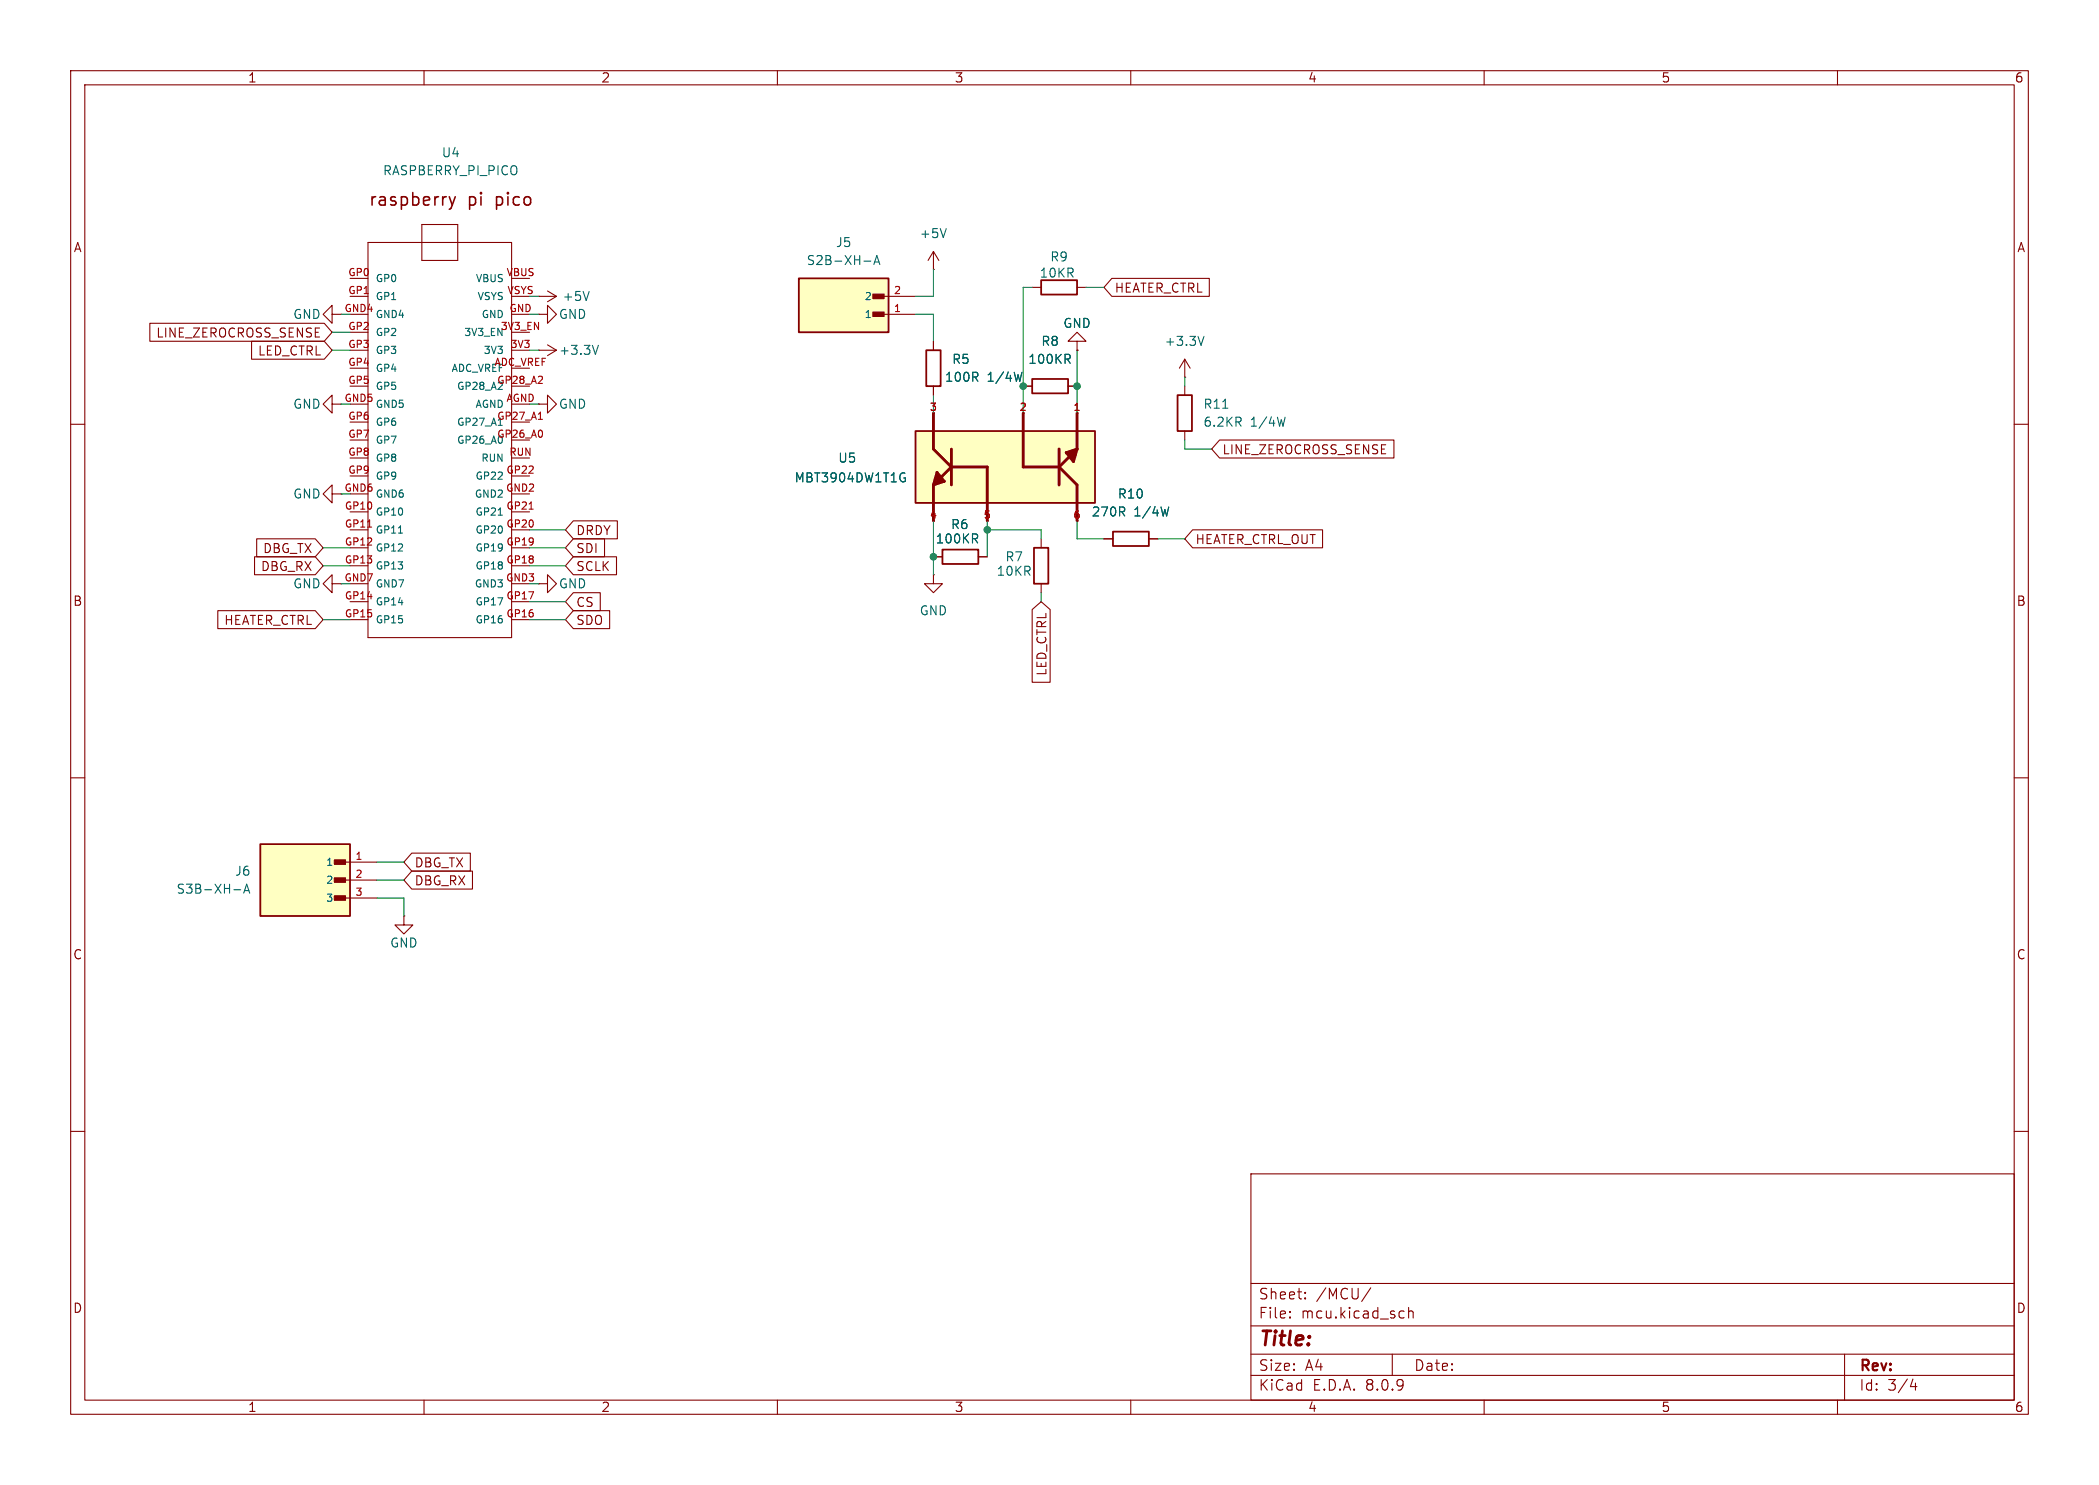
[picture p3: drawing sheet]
<svg xmlns="http://www.w3.org/2000/svg" width="297mm" height="210mm" viewBox="0 0 297 210" stroke-linecap="round" stroke-linejoin="round" font-family="sans-serif">
<g fill="none" stroke="#840000" stroke-width=".15">
<path d="M10 10h277v190h-277zM12 12h273v186h-273zM60 10v2M110 10v2M160 10v2M210 10v2M260 10v2M49.5 39.4h2.6M52.1 34.3h20.3v55.9h-20.3zM59.7 31.8h5.1v5h-5.1zM72.4 39.4h2.5M47 44.5v-1.3l-1.3 1.3 1.3 1.2v-1.2h1.3"/>
<path d="M47 57.2v-1.3l-1.3 1.3 1.3 1.2v-1.2h1.3M49.5 41.9h2.6M49.5 49.5h2.6M49.5 47h2.6M49.5 52.1h2.6M49.5 57.2h2.6M49.5 44.5h2.6M49.5 59.7h2.6M49.5 54.6h2.6M72.4 41.9h2.5M72.4 49.5h2.5M72.4 47h2.5"/>
<path d="M72.4 52.1h2.5M72.4 57.2h2.5M72.4 44.5h2.5M72.4 59.7h2.5M72.4 54.6h2.5M76.2 44.5h1.3v-1.3l1.2 1.3-1.2 1.2v-1.2M76.2 44.5h.1M76.2 41.9h.1M76.2 49.5h.1M76.2 41.9h2.5M76.2 49.5h2.5M77.5 41.1l1.2 .8"/>
<path d="M77.5 48.8l1.2 .7M78.7 41.9l-1.2 .8M78.7 49.5l-1.2 .8M132.1 48.3v1.2M132.1 54.6v1.3M144.8 54.6h1.2M151.1 54.6h1.3M152.4 48.3h1.3l-1.3-1.3-1.3 1.3h1.3v1.2M152.4 49.5h.1M10 60h2M47 69.9v-1.3l-1.3 1.3 1.3 1.2v-1.2h1.3M49.5 69.9h2.6"/>
<path d="M49.5 72.4h2.6M49.5 74.9h2.6M49.5 77.5h2.6M49.5 67.3h2.6M49.5 62.2h2.6M49.5 64.8h2.6M72.4 69.9h2.5M72.4 72.4h2.5M72.4 74.9h2.5M72.4 77.5h2.5M72.4 67.3h2.5M72.4 62.2h2.5"/>
<path d="M72.4 64.8h2.5M285 60h2M47 82.6v-1.3l-1.3 1.3 1.3 1.2v-1.2h1.3M49.5 82.6h2.6M49.5 80h2.6M49.5 85.1h2.6M49.5 87.6h2.6M72.4 82.6h2.5M72.4 80h2.5M72.4 85.1h2.5M72.4 87.6h2.5M76.2 82.6h1.3v-1.3l1.2 1.3-1.2 1.2v-1.2"/>
<path d="M76.2 82.6h.1M10 110h2M285 110h2M10 160h2M177 166h108v32h-108zM285 160h2M60 198v2M110 198v2M160 198v2M177 194.5h108M177 191.5h108M177 187.5h108"/>
<path d="M177 181.5h108M182.5 186.3h.1l-.1 .1M182.5 186.3v.1M182.5 185.5v.1M182.5 185.5h.1l-.1 .1M184.7 183.6v.1M184.7 183.6h-.1l.1 .1M184.7 182.8v.1M184.7 182.8h-.1l.1 .1M194 182.1l-1.3 2M197 191.5v3M198.2 185.4l.5 .1"/>
<path d="M198.7 186.3l-.5 .1M199.3 185.5a.37 .37 0 0 1 .7 .1v.8M199.3 184.9v1.5M210 198v2M260 198v2M261 191.5v6.5M270.7 195l-.4 1.1h.9M271 195.6v1"/>
</g>
<path d="M83.4 41.2l-.5 1.3M84.7 48.8l-.5 1.3M144.6 52.6l-.3 1.3M151 50.8l.4 .6M151.3 50.2l.1 .2-.1 .3M56.4 75.4h.6M70.5 72.9h.6M70.5 60.2h.6" fill="none" stroke="#006464" stroke-width=".15"/>
<path d="M63.6 27.8l.4 1.2M64 29l-.2 .4-.2 .2M64.4 27.8l-.4 1.2" fill="none" stroke="#840000" stroke-width=".22"/>
<path d="M76.2 59.3h.6M52 74.5h.6M74.9 72h.5" fill="none" stroke="#a90000" stroke-width=".15"/>
<path d="M131.1 49.5h2v5.1h-2zM146 53.6h5.1v2h-5.1z" fill="none" stroke="#840000" stroke-width=".25"/>
<path d="M129.5 61h25.4v10.1h-25.4z" fill="#ffffc2"/>
<path d="M129.5 61h25.4v10.1h-25.4zM146.3 77.5h2v5.1h-2z" fill="none" stroke="#840000" stroke-width=".25"/>
<g fill="none" stroke="#840000" stroke-width=".41">
<path d="M132.1 58.4v5.1l2.5 2.5M144.8 58.4v7.6h5.1M152.4 58.4v5.1M132.1 68.6v5.1M132.8 67.6l-.2-.3-.3 .5 .3-.2 .2 .5 .3-.3v.3h.5M133.6 68.1l-1.5 .5M133.6 68.1l-1-1.3-.5 1.8M134.6 66l-2.5 2.6M134.6 63.5v5.1M134.6 66h5.1v7.7M149.9 63.5v5.1M149.9 66l2.5 2.6v5.1"/>
<path d="M150.9 64h.5v.3l.2-.3 .3 .5 .2-.2-.2 .5-.3-.3M152.4 63.5l-2.5 2.5M152.4 63.5l-.5 1.8-1-1.3M152.4 63.5l-1.5 .5"/>
</g>
<path d="M127.7 66.9h.3M127.9 67.6h.2v.4l-.2 .1" fill="none" stroke="#006464" stroke-width=".15"/>
<path d="M147.3 76.2v1.3M132.1 81.3v1.3h1.2l-1.2 1.2-1.3-1.2h1.3M132.1 81.3h.1M147.3 82.6v1.2" fill="none" stroke="#840000" stroke-width=".15"/>
<path d="M113 39.4h12.7v7.6h-12.7z" fill="#ffffc2"/>
<path d="M113 39.4h12.7v7.6h-12.7zM147.3 39.6h5.1v2.1h-5.1zM166.6 55.9h2.1v5.1h-2.1zM157.5 75.2h5.1v2h-5.1z" fill="none" stroke="#840000" stroke-width=".25"/>
<g fill="#840000" stroke="#840000" stroke-width=".15">
<path d="M123.5 41.6h1.6v.6h-1.6z"/>
<path d="M123.5 44.1h1.6v.7h-1.6z"/>
</g>
<g fill="none" stroke="#840000" stroke-width=".15">
<path d="M132.1 38.1h.1M132.1 35.6l-.8 1.2M132.1 35.6v2.5M132.1 35.6l.7 1.2M76.2 57.2h1.3v-1.3l1.2 1.3-1.2 1.2v-1.2M76.2 57.2h.1M124.5 44.5h5M124.5 41.9h5M146 40.6h1.3M152.4 40.6h1.3M167.6 53.3h.1M167.6 50.8l-.7 1.3"/>
<path d="M167.6 50.8v2.5M167.6 54.6v1.3M167.6 50.8l.8 1.3M156.2 76.2h1.3M162.6 76.2h1.2M167.6 61v1.2"/>
</g>
<path d="M122.3 36.9h.9M123.6 37.4l.5-1.3 .4 1.3M123.8 37h.6M133.9 32.3l-.4 1.3M170.4 47.6l-.5 1.2M173 57.7h.7M181.8 59l-.3 1.3M165.4 71.7l-.3 1.3" fill="none" stroke="#006464" stroke-width=".15"/>
<path d="M36.8 119.4h12.7v10.1h-12.7z" fill="#ffffc2"/>
<path d="M133.3 77.7h5.1v2.1h-5.1zM36.8 119.4h12.7v10.1h-12.7z" fill="none" stroke="#840000" stroke-width=".25"/>
<g fill="#840000" stroke="#840000" stroke-width=".15">
<path d="M47.3 126.7h1.6v.6h-1.6z"/>
<path d="M47.3 124.1h1.6v.7h-1.6z"/>
<path d="M47.3 121.6h1.6v.6h-1.6z"/>
</g>
<g fill="none" stroke="#840000" stroke-width=".15">
<path d="M157.3 39.4h13.8v2.5h-13.8l-1.1-1.3zM21.2 45.7h24.7l1.1 1.3-1.1 1.3h-24.7zM35.6 48.3h10.3l1.1 1.2-1.1 1.3h-10.3zM132.1 48.3v1.2M132.1 54.6v1.3M144.8 54.6h1.2M151.1 54.6h1.3M152.4 49.5h.1M36 78.7h8.6l1.1 1.3-1.1 1.3h-8.6zM36.3 76.2h8.3l1.1 1.3-1.1 1.2h-8.3zM81.1 76.2h4.4v2.5h-4.4l-1.1-1.2zM81.1 78.7h6.1v2.6h-6.1l-1.1-1.3z"/>
<path d="M81.1 73.7h6.3v2.5h-6.3l-1.1-1.3zM132.1 78.7h1.2M138.4 78.7h1.3M156.2 76.2h1.3M162.6 76.2h1.2M168.8 74.9h18.3v2.6h-18.3l-1.2-1.3zM172.6 62.2h24.6v2.6h-24.6l-1.2-1.3zM30.8 86.4h13.8l1.1 1.2-1.1 1.3h-13.8zM81.1 83.8h3.8v2.6h-3.8l-1.1-1.3zM81.1 86.4h5.2v2.5h-5.2l-1.1-1.3zM146 86.2l1.3-1.1 1.3 1.1v10.3h-2.6zM48.3 121.9h5"/>
<path d="M48.3 124.5h5M48.3 127h5M57.1 129.5v1.3h1.3l-1.3 1.3-1.2-1.3h1.2M57.1 129.5h.1M58.3 120.6h8.3v2.6h-8.3l-1.2-1.3zM58.3 123.2h8.6v2.5h-8.6l-1.2-1.2z"/>
</g>
<path d="M144.6 52.6l-.3 1.3M151 50.8l.4 .6M151.3 50.2l.1 .2-.1 .3M127.7 66.9h.3M127.9 67.6h.2v.4l-.2 .1M137.9 76.2l.4 .6M138.2 75.6l.1 .2-.1 .3M165.4 71.7l-.3 1.3M33.1 125.8h1M34.5 126.3l.4-1.3 .4 1.3M34.6 125.9h.6" fill="none" stroke="#006464" stroke-width=".15"/>
<g fill="none" stroke="#009600" stroke-width=".15">
<path d="M132.1 38.1v3.8h-2.6M47 49.5h2.5M47 47h2.5M74.9 41.9h1.3M74.9 44.5h1.3M74.9 57.2h1.3M74.9 49.5h1.3M129.5 44.5h2.6v3.8M132.1 55.9v2.5M146 40.6h-1.2v17.8M152.4 49.5v8.9M153.7 40.6h2.5"/>
<path d="M167.6 53.3v1.3M45.7 77.5h3.8M74.9 74.9h5.1M74.9 77.5h5.1M132.1 73.7v7.6M139.7 74.9h7.6v1.3M139.7 73.7v5M152.4 73.7v2.5h3.8M163.8 76.2h3.8M167.6 62.2v1.3h3.8M45.7 80h3.8M45.7 87.6h3.8"/>
<path d="M74.9 80h5.1M74.9 85.1h5.1M74.9 82.6h1.3M74.9 87.6h5.1M147.3 83.8v1.3M53.3 121.9h3.8M53.3 127h3.8v2.5M53.3 124.5h3.8"/>
</g>
<g fill="#009600" stroke="#009600" stroke-width=".15">
<circle cx="144.8" cy="54.6" r=".46"/>
<circle cx="132.1" cy="78.7" r=".46"/>
<circle cx="139.7" cy="74.9" r=".46"/>
<circle cx="152.4" cy="54.6" r=".46"/>
</g>
<text font-size="2.8" fill="#840000" x="178" y="190.9">Title:</text>
<g font-size="2.5" fill="#840000">
<text x="52.1" y="29.4">raspberry</text>
<text x="66.2" y="29.4">pi</text>
<text x="70.3" y="29.4">pico</text>
</g>
<g font-size="2.1" fill="#840000">
<text x="178" y="184">Sheet:</text>
<text x="186.2" y="184">/MCU/</text>
<text x="178" y="186.7">File:</text>
<text x="184.1" y="186.7">mcu.kicad_sch</text>
<text x="178" y="196.9">KiCad</text>
<text x="178" y="194.1">Size:</text>
<text x="184.7" y="194.1">A4</text>
<text x="185.7" y="196.9">E.D.A.</text>
<text x="193.3" y="196.9">8.0.9</text>
<text x="200" y="194.1">Date:</text>
<text x="263" y="194.3">Rev:</text>
<text x="263" y="196.9">Id:</text>
<text x="267.1" y="196.9">3/4</text>
</g>
<g font-size="1.8" fill="#840000">
<text x="35" y="11.9">1</text>
<text x="85" y="11.9">2</text>
<text x="135" y="11.9">3</text>
<text x="185" y="11.9">4</text>
<text x="235" y="11.9">5</text>
<text x="285" y="11.9">6</text>
<text x="10.3" y="35.9">A</text>
<text x="285.3" y="35.9">A</text>
<text x="157.6" y="41.6">HEATER_CTRL</text>
<text x="22" y="47.9">LINE_ZEROCROSS_SENSE</text>
<text x="36.4" y="50.5">LED_CTRL</text>
<text x="172.9" y="64.5">LINE_ZEROCROSS_SENSE</text>
<text x="81.4" y="75.9">DRDY</text>
<text x="169.1" y="77.2">HEATER_CTRL_OUT</text>
<text x="36.8" y="81">DBG_RX</text>
<text x="37.1" y="78.4">DBG_TX</text>
<text x="81.4" y="78.4">SDI</text>
<text x="81.4" y="81">SCLK</text>
<text x="10.3" y="85.9">B</text>
<text x="31.6" y="88.6">HEATER_CTRL</text>
<text x="81.4" y="86">CS</text>
<text x="81.4" y="88.6">SDO</text>
<text x="285.3" y="85.9">B</text>
<text x="148.3" y="95.7" transform="rotate(-90 148.3 95.7)">LED_CTRL</text>
<text x="58.6" y="122.9">DBG_TX</text>
<text x="58.6" y="125.4">DBG_RX</text>
<text x="10.3" y="135.9">C</text>
<text x="285.3" y="135.9">C</text>
<text x="10.3" y="185.9">D</text>
<text x="285.3" y="185.9">D</text>
<text x="35" y="199.9">1</text>
<text x="85" y="199.9">2</text>
<text x="135" y="199.9">3</text>
<text x="185" y="199.9">4</text>
<text x="235" y="199.9">5</text>
<text x="285" y="199.9">6</text>
</g>
<g font-size="1.8" fill="#006464">
<text x="62.4" y="22.5">U4</text>
<text x="54.1" y="25">RASPBERRY_PI_PICO</text>
<text x="118.2" y="35.2">J5</text>
<text x="130" y="33.9">+5V</text>
<text x="114" y="37.7">S2B-XH-A</text>
<text x="147" y="39.5">10KR</text>
<text x="148.5" y="37.2">R9</text>
<text x="41.4" y="45.3">GND</text>
<text x="79" y="45.3">GND</text>
<text x="79.5" y="42.8">+5V</text>
<text x="150.4" y="46.6">GND</text>
<text x="79" y="50.4">+3.3V</text>
<text x="134.6" y="51.7">R5</text>
<text x="145.4" y="51.7">100KR</text>
<text x="147.2" y="49.1">R8</text>
<text x="164.7" y="49.1">+3.3V</text>
<text x="41.4" y="58">GND</text>
<text x="79" y="58">GND</text>
<text x="133.6" y="54.2">100R</text>
<text x="139.7" y="54.2">1/4W</text>
<text x="170.2" y="58">R11</text>
<text x="118.5" y="65.6">U5</text>
<text x="170.2" y="60.6">6.2KR</text>
<text x="176.9" y="60.6">1/4W</text>
<text x="41.4" y="70.7">GND</text>
<text x="112.3" y="68.4">MBT3904DW1T1G</text>
<text x="158.1" y="70.7">R10</text>
<text x="132.3" y="77.1">100KR</text>
<text x="134.5" y="75">R6</text>
<text x="154.4" y="73.3">270R</text>
<text x="160.5" y="73.3">1/4W</text>
<text x="41.4" y="83.4">GND</text>
<text x="79" y="83.4">GND</text>
<text x="140.9" y="81.6">10KR</text>
<text x="142.2" y="79.6">R7</text>
<text x="130" y="87.2">GND</text>
<text x="33.2" y="124.1">J6</text>
<text x="24.9" y="126.6">S3B-XH-A</text>
<text x="55.1" y="134.2">GND</text>
</g>
<g font-size="1.4" fill="#a90000">
<text x="49.2" y="39.1">GP0</text>
<text x="49.2" y="41.7">GP1</text>
<text x="71.6" y="39.1">VBUS</text>
<text x="71.7" y="41.7">VSYS</text>
<text x="126.4" y="41.7">2</text>
<text x="49.2" y="46.7">GP2</text>
<text x="70.8" y="46.7">3V3_EN</text>
<text x="72" y="44.2">GND</text>
<text x="126.4" y="44.2">1</text>
<text x="49.2" y="49.3">GP3</text>
<text x="49.2" y="51.8">GP4</text>
<text x="63.8" y="52.8">ADC_VREF</text>
<text x="69.9" y="51.8">ADC_VREF</text>
<text x="72.1" y="49.3">3V3</text>
<text x="49.2" y="54.4">GP5</text>
<text x="49.2" y="59.4">GP6</text>
<text x="64.5" y="55.3">GP28_A2</text>
<text x="67.2" y="57.9">AGND</text>
<text x="70.2" y="59.4">GP27_A1</text>
<text x="70.2" y="54.4">GP28_A2</text>
<text x="71.5" y="56.9">AGND</text>
<text x="131.5" y="58.2">3</text>
<text x="144.2" y="58.2">2</text>
<text x="151.8" y="58.2">1</text>
<text x="49.2" y="62">GP7</text>
<text x="49.2" y="64.5">GP8</text>
<text x="64.5" y="63">GP26_A0</text>
<text x="64.5" y="60.4">GP27_A1</text>
<text x="70.2" y="62">GP26_A0</text>
<text x="72" y="64.5">RUN</text>
<text x="49.2" y="67.1">GP9</text>
<text x="71.5" y="69.6">GND2</text>
<text x="71.5" y="67.1">GP22</text>
<text x="48.7" y="72.1">GP10</text>
<text x="48.7" y="74.7">GP11</text>
<text x="48.7" y="77.2">GP12</text>
<text x="71.5" y="77.2">GP19</text>
<text x="71.5" y="74.7">GP20</text>
<text x="71.5" y="72.1">GP21</text>
<text x="131.5" y="73.4">4</text>
<text x="139.1" y="73.4">5</text>
<text x="151.8" y="73.4">6</text>
<text x="48.7" y="79.8">GP13</text>
<text x="71.5" y="82.3">GND3</text>
<text x="71.5" y="79.8">GP18</text>
<text x="48.7" y="84.8">GP14</text>
<text x="48.7" y="87.4">GP15</text>
<text x="71.5" y="87.4">GP16</text>
<text x="71.5" y="84.8">GP17</text>
<text x="50.2" y="121.7">1</text>
<text x="50.2" y="124.2">2</text>
<text x="50.2" y="126.7">3</text>
</g>
<g font-size="1.4" fill="#006464">
<text x="53.1" y="40.1">GP0</text>
<text x="67.2" y="40.1">VBUS</text>
<text x="53.1" y="45.2">GND4</text>
<text x="53.1" y="42.6">GP1</text>
<text x="53.1" y="47.7">GP2</text>
<text x="65.6" y="47.7">3V3_EN</text>
<text x="67.4" y="42.6">VSYS</text>
<text x="68" y="45.2">GND</text>
<text x="122.2" y="45.2">1</text>
<text x="122.2" y="42.6">2</text>
<text x="53.1" y="50.3">GP3</text>
<text x="53.1" y="52.8">GP4</text>
<text x="68.3" y="50.3">3V3</text>
<text x="53.1" y="57.9">GND5</text>
<text x="53.1" y="55.3">GP5</text>
<text x="53.1" y="60.4">GP6</text>
<text x="53.1" y="63">GP7</text>
<text x="53.1" y="65.5">GP8</text>
<text x="68" y="65.5">RUN</text>
<text x="53.1" y="70.6">GND6</text>
<text x="53.1" y="68">GP9</text>
<text x="67.1" y="70.6">GND2</text>
<text x="67.2" y="68">GP22</text>
<text x="53.1" y="73.1">GP10</text>
<text x="53.1" y="75.7">GP11</text>
<text x="67.2" y="75.7">GP20</text>
<text x="67.2" y="73.1">GP21</text>
<text x="53.1" y="83.3">GND7</text>
<text x="53.1" y="78.2">GP12</text>
<text x="53.1" y="80.7">GP13</text>
<text x="67.1" y="83.3">GND3</text>
<text x="67.2" y="80.7">GP18</text>
<text x="67.2" y="78.2">GP19</text>
<text x="53.1" y="85.8">GP14</text>
<text x="53.1" y="88.4">GP15</text>
<text x="67.2" y="88.4">GP16</text>
<text x="67.2" y="85.8">GP17</text>
<text x="46" y="122.7">1</text>
<text x="46" y="125.2">2</text>
<text x="46" y="127.7">3</text>
</g>
<g font-size="1.4" fill="#009600">
<text x="48.6" y="44.2">GND4</text>
<text x="48.6" y="56.9">GND5</text>
<text x="48.6" y="69.6">GND6</text>
<text x="48.6" y="82.3">GND7</text>
</g>
</svg>
